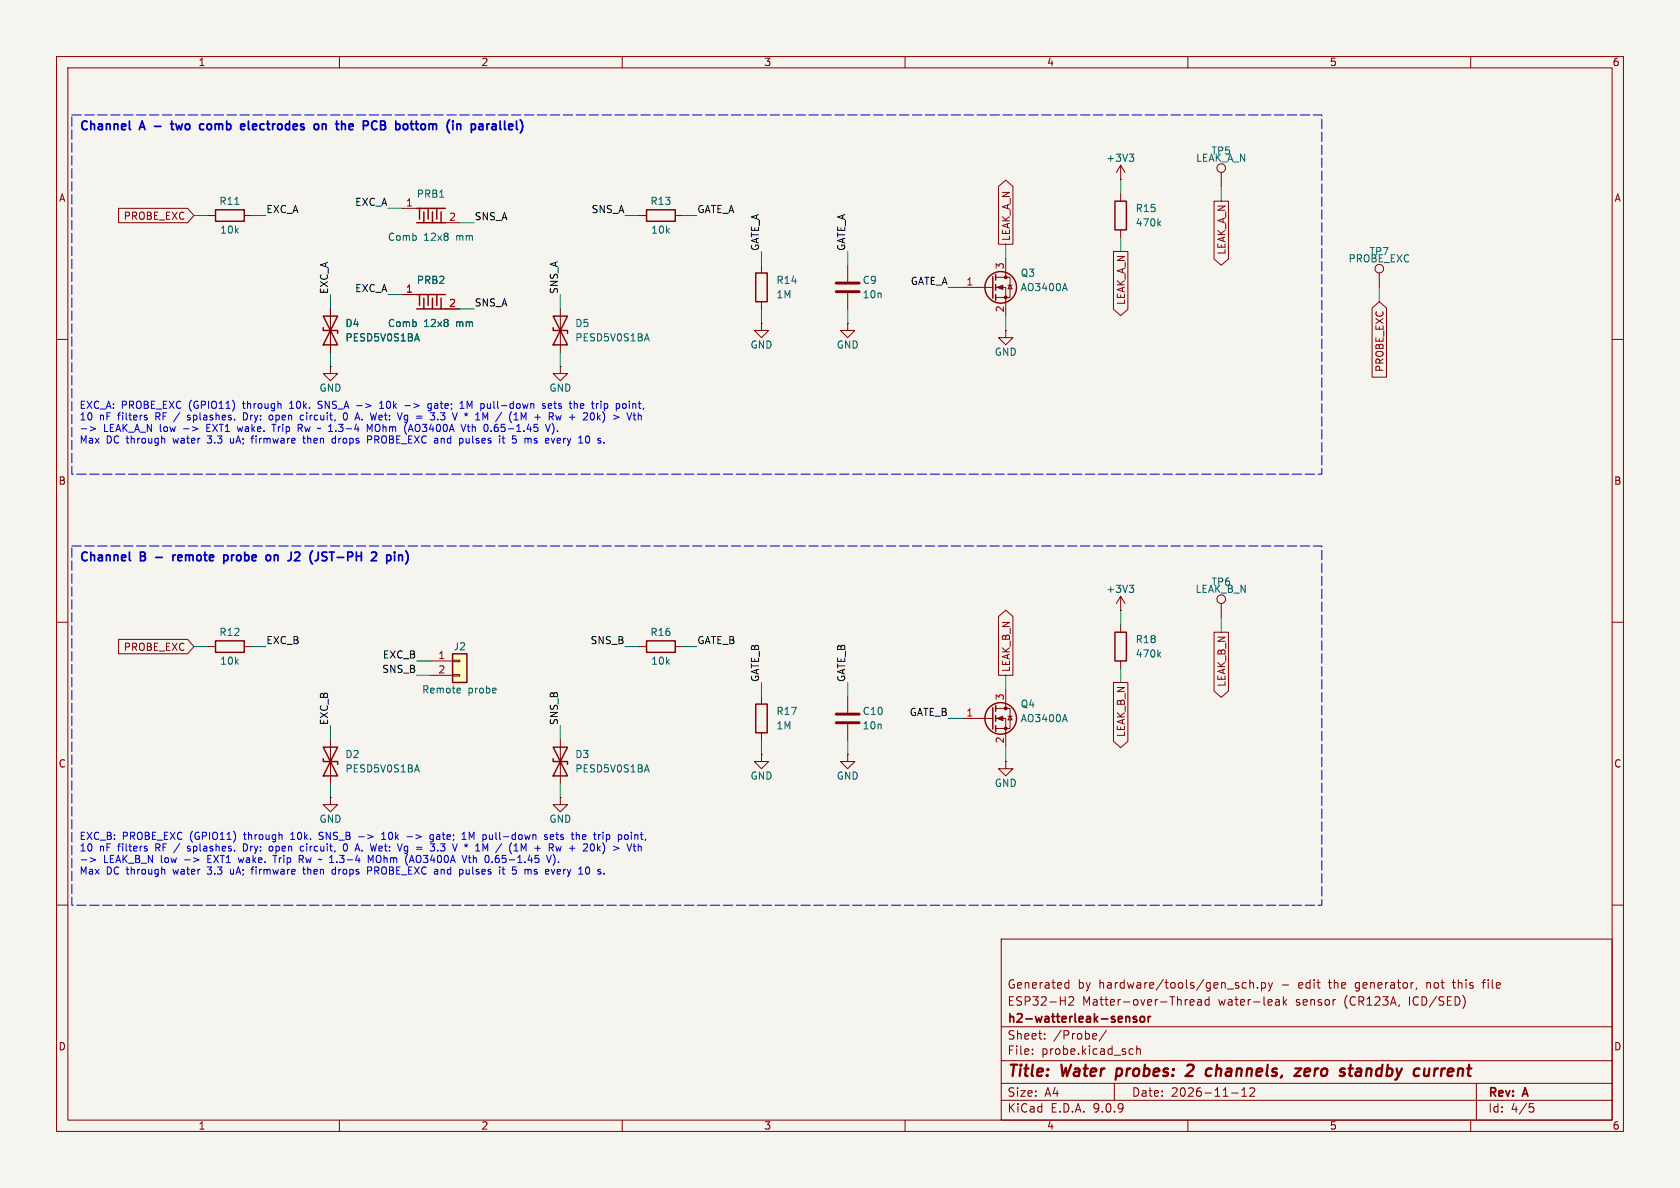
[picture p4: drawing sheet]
<svg xmlns="http://www.w3.org/2000/svg" width="297mm" height="210mm" viewBox="0 0 297 210" stroke-linecap="round" stroke-linejoin="round" font-family="sans-serif">
<path d="M0 0h297v210h-297z" fill="#f5f4ef" stroke="#f5f4ef" stroke-width=".18"/>
<g fill="none" stroke="#840000" stroke-width=".18">
<path d="M10 10h277v190h-277zM12 12h273v186h-273zM60 10v2M110 10v2M160 10v2M210 10v2M260 10v2M215.9 30.5v2.5M99.1 54.6v7.6M134.6 47v1.3M134.6 53.3v1.3M10 60h2"/>
<path d="M285 60h2M10 110h2M36.8 114.3h1.3M43.2 114.3h1.2M198.1 108h.1M198.1 105.4l-.7 1.3M198.1 105.4l.8 1.3M198.1 105.4v2.6M198.1 110.5v1.3M198.1 116.8v1.3M215.9 106.7v2.5M285 110h2"/>
<path d="M10 160h2M177 166h108v32h-108zM188.4 174.6h.6M188.4 173.8h.6M189 173.2v1.5M189 176.3l.5-.1 .2 .1 .1 .3-.9 1.1h.9M209.8 176.7h.2M210.4 177.2l.7-.1-.1-.3-.4-.1-.2 .2 .1 .7h.5M211.7 176.8h.6l.1 .9M212.4 177.1h-.5a.29 .29 0 0 0-.2 .3 .29 .29 0 0 0 .2 .3l.5-.1M213.7 176.8l-.4-.1-.3 .3v.4l.2 .2h.5M213.7 176.2v1.5"/>
<path d="M219.9 173.7l.4 .1M220.3 174.6l-.4 .1M221 173.8l.2-.1 .3 .1 .1 .9M221 173.2v1.5M222.3 174.6v.1M223 173.8l.5-.1 .2 .3v.4l-.1 .2h-.6M223 173.7v1.5M224.2 173.7l.4 1M224.6 174.7l-.1 .4-.3 .1M225 173.7l-.4 1M225.7 176.7h.3l.2 .2v.8M226.2 177.6l-.5 .1"/>
<path d="M226.2 177.1h-.5M226.9 176.2v1.5M227 177.1l.5 .6M227.5 176.7l-.6 .6M250.5 174.6l-.2 .3M252.2 173.7v1M252.3 173.8h-.1M256.7 173.7h.6M257 173.2v1.3l.2 .2M262 173.7h.6M262.6 173.2l-.4 .2v1.3M285 160h2"/>
<path d="M60 198v2M110 198v2M160 198v2M177 194.5h108M177 191.5h108M177 187.5h108M177 181.5h108M182.5 186.3v.1M182.5 185.5v.1M184.7 183.6v.1M184.7 182.8v.1M193.7 182.7l.2 .4-.7 .1"/>
<path d="M193.8 183.6l-.1 .1M195.6 182.1l-1.3 2M197 191.5v3M199.9 185.4l.4 .1M200.3 186.3l-.4 .1M201 185.5l.2-.1 .3 .1 .1 .9M201 184.9v1.5M210 198v2M217.7 193.2h1.2M219.5 193.8h.9M219.5 192.7l.5-.4v1.5M221.2 192.3l-.2 .1"/>
<path d="M221.5 192.3l.3 .3-.1 .3-.8 .9h.9M260 198v2M261 191.5v6.5M270.4 195.1h.7M270.5 195.7h.4l.3 .3-.2 .5-.5 .1"/>
<circle cx="215.9" cy="29.7" r=".76"/>
<circle cx="215.9" cy="105.9" r=".76"/>
</g>
<g fill="none" stroke="#840000" stroke-width=".4">
<path d="M197.5 188.9l-.3 2M210.7 188.2h-.5l-.3 .2M210.9 189.1l-1.3 1.1h1.2M214 188.9l.2 .1M214.1 190.1l-.2 .1M215.2 188.2l-.3 2M229 188.9h1l-1.2 1.3h1.1M231.4 188.9l-.6 .1-.2 .9 .2 .3 .6-.1M231.6 189.4l-1 .1M238.4 188.9h.8M238.8 188.2l-.2 1.7M240.4 188.9l-.6 .1"/>
<path d="M240.4 189.4h-.4a.4 .4 0 0 0-.4 .4 .4 .4 0 0 0 .3 .4h.4M253.7 188.9l-.2 1.3M254.2 188.9l-.4 .1-.2 .3"/>
</g>
<path d="M199.5 179.7l.2 .2v.8M200.9 179.8l-.3-.1-.3 .2 .1 .2 .5 .2v.3h-.6M201.7 179.8l.4-.1 .2 .3v.4l-.2 .3-.4-.1-.1-.2v-.4zM203 179.7v1M203.4 179.7l-.3 .1-.1 .2" fill="none" stroke="#840000" stroke-width=".3"/>
<path d="M97.8 55.9h2.5l-2.5 5.1h2.5zM97.8 57.9v.5h2.5v.5M133.6 48.3h2v5h-2zM38.1 113.3h5.1v2h-5.1zM197.1 111.8h2v5h-2z" fill="none" stroke="#840000" stroke-width=".25"/>
<path d="M114.4 59l.4 1.3M199.6 103.4h.8l-.4 .5M200.2 103.9l.2 .3v.3l-.2 .2M204.8 115.7l.4 .4M205.2 115.3l-.5 .5" fill="none" stroke="#006464" stroke-width=".18"/>
<path d="M80 115.6h2.5v5.1h-2.5z" fill="#ffffc2"/>
<g fill="none" stroke="#840000" stroke-width=".25">
<path d="M38.1 37.1h5.1v2h-5.1zM73.7 36.8h5M73.7 39.4h5M74.2 36.8v1.9M74.9 37.5v1.9M75.7 36.8v1.9M76.5 37.5v1.9M77.2 36.8v1.9M78 37.5v1.9M114.3 37.1h5.1v2h-5.1zM197.1 35.6h2v5h-2zM57.1 55.9h2.6l-2.6 5.1h2.6z"/>
<path d="M57.1 57.9v.5h2.6v.5M73.7 52.1h5M73.7 54.6h5M74.2 52.1v1.9M74.9 52.7v1.9M75.7 52.1v1.9M76.5 52.7v1.9M77.2 52.1v1.9M78 52.7v1.9M175.5 48.9v3.8M176 48.5v1M176 50.3v1"/>
<path d="M176 52.1v1M80 115.6h2.5v5.1h-2.5zM114.3 113.3h5.1v2h-5.1zM57.1 132.1h2.6l-2.6 5.1h2.6zM57.1 134.1v.5h2.6v.5M97.8 132.1h2.5l-2.5 5.1h2.5zM97.8 134.1v.5h2.5v.5M133.6 124.5h2v5h-2zM175.5 125.1v3.8M176 124.7v1M176 126.5v1M176 128.3v1"/>
<circle cx="176.9" cy="50.8" r="2.79"/>
<circle cx="176.9" cy="127" r="2.79"/>
</g>
<g fill="none" stroke="#840000" stroke-width=".18">
<path d="M21 36.8h12.2l1.1 1.3-1.1 1.3h-12.2zM36.8 38.1h1.3M43.2 38.1h1.2M71.1 36.8h2.6M78.7 39.4h2.6M113 38.1h1.3M119.4 38.1h1.2M176.5 33l1.3-1.2 1.3 1.2v10.2h-2.6zM198.1 31.8h.1M198.1 29.2l-.7 1.3M198.1 29.2l.8 1.3M198.1 29.2v2.6"/>
<path d="M198.1 34.3v1.3M214.6 35.6h2.6v10.2l-1.3 1.1-1.3-1.1zM58.4 54.6v7.6M71.1 52.1h2.6M78.7 54.6h2.6M134.6 57.2v1.2h1.3l-1.3 1.3-1.3-1.3h1.3M134.6 57.2h.1M149.9 57.2v1.2h1.2l-1.2 1.3-1.3-1.3h1.3M149.9 57.2h.1M149.9 47v2.8M149.9 51.8v2.8M170.2 50.8h5.3"/>
<path d="M176 49h2.6v3.6h-2.6M176 50.8h1.8v5.1M177.8 58.4v1.3h1.3l-1.3 1.3-1.3-1.3h1.3M177.8 58.4h.1M177.8 45.7v3.3M178.2 50.4h.7M178.6 50.4l.3 .7h-.7zM196.8 44.5h2.6v10.2l-1.3 1.1-1.3-1.1zM198.1 40.6v1.3M242.6 54.5l1.2-1.2 1.3 1.2v12.2h-2.5zM243.8 48.3v2.5M58.4 64.8v1.2h1.3l-1.3 1.3-1.3-1.3h1.3"/>
<path d="M58.4 64.8h.1M99.1 64.8v1.2h1.2l-1.2 1.3-1.3-1.3h1.3M99.1 64.8h.1M21 113h12.2l1.1 1.3-1.1 1.3h-12.2zM76.2 116.8h3.8M76.2 119.4h3.8M80 116.7h1.3v.3h-1.3zM80 119.3h1.3v.2h-1.3zM113 114.3h1.3M119.4 114.3h1.2M176.5 109l1.3-1.1 1.3 1.1v10.4h-2.6zM214.6 111.8h2.6v10.4l-1.3 1.1-1.3-1.1z"/>
<path d="M58.4 130.8v7.6M99.1 130.8v7.6M134.6 133.4v1.2h1.3l-1.3 1.3-1.3-1.3h1.3M134.6 133.4h.1M134.6 123.2v1.3M134.6 129.5v1.3M149.9 133.4v1.2h1.2l-1.2 1.3-1.3-1.3h1.3M149.9 133.4h.1M149.9 123.2v2.8M149.9 128v2.8M170.2 127h5.3M176 125.2h2.6v3.6h-2.6"/>
<path d="M176 127h1.8v5.1M177.8 134.6v1.3h1.3l-1.3 1.3-1.3-1.3h1.3M177.8 134.6h.1M177.8 121.9v3.3M178.2 126.6h.7M178.6 126.6l.3 .7h-.7zM196.8 120.7h2.6v10.4l-1.3 1.1-1.3-1.1zM58.4 141v1.2h1.3l-1.3 1.3-1.3-1.3h1.3M58.4 141h.1M99.1 141v1.2h1.2l-1.2 1.3-1.3-1.3h1.3M99.1 141h.1"/>
<circle cx="243.8" cy="47.5" r=".76"/>
</g>
<path d="M41.5 36.1h.7M199.6 27.2h.8l-.4 .5M200.2 27.7l.2 .3v.3l-.2 .2M204.8 39.5l.4 .4M205.2 39.1l-.5 .5M73.7 59l.4 1.3M188.3 50.1l.4 1.3M73.7 135.2l.4 1.3M81.2 121.7l.2 .3-.6 .1M81.3 122.4l-.1 .1M114.4 135.2l.4 1.3M188.3 126.3l.4 1.3" fill="none" stroke="#006464" stroke-width=".18"/>
<path d="M147.8 50h4.1M147.8 51.6h4.1M147.8 126.2h4.1M147.8 127.8h4.1" fill="none" stroke="#840000" stroke-width=".51"/>
<g fill="#840000" stroke="#840000" stroke-width=".18">
<path d="M176.3 50.8l1-.4v.8z"/>
<path d="M176.3 127l1-.4v.8z"/>
<circle cx="177.8" cy="49" r=".25"/>
<circle cx="177.8" cy="52.6" r=".25"/>
<circle cx="177.8" cy="125.2" r=".25"/>
<circle cx="177.8" cy="128.8" r=".25"/>
</g>
<g fill="none" stroke="#009600" stroke-width=".18">
<path d="M34.3 38.1h2.5M44.4 38.1h2.6M68.6 36.8h2.5M81.3 39.4h2.5M110.5 38.1h2.5M120.6 38.1h2.6M198.1 31.8v2.5M215.9 33v2.6M58.4 52.1v2.5M68.6 52.1h2.5M81.3 54.6h2.5M99.1 52.1v2.5"/>
<path d="M134.6 44.5v2.5M134.6 54.6v2.6M149.9 44.5v2.5M149.9 54.6v2.6M167.6 50.8h2.6M177.8 43.2v2.5M177.8 55.9v2.5M198.1 41.9v2.6M243.8 50.8v2.5M58.4 62.2v2.6M99.1 62.2v2.6M34.3 114.3h2.5"/>
<path d="M44.4 114.3h2.6M73.7 116.8h2.5M73.7 119.4h2.5M110.5 114.3h2.5M120.6 114.3h2.6M177.8 119.4v2.5M198.1 108v2.5M198.1 118.1v2.6M215.9 109.2v2.6M58.4 128.3v2.5M58.4 138.4v2.6M99.1 128.3v2.5"/>
<path d="M99.1 138.4v2.6M134.6 120.7v2.5M134.6 130.8v2.6M149.9 120.7v2.5M149.9 130.8v2.6M167.6 127h2.6M177.8 132.1v2.5"/>
</g>
<g fill="none" stroke="#0000c2" stroke-width=".18">
<path d="M14.4 75.8h.9M15.9 75.4l1 .4-1 .4M25.7 73.8l.3 .1v.2l-.1 .1h-.3M25.9 73.4l.1 .1M28.9 77.5l.2 .2v.6M32.5 75.8h.9M33.1 73.6l.2 .2M33.1 74.2h.1M34 75.4l1 .4-1 .4M40.7 77.5v.6l.2 .2M41.9 75.4l.3 .9M43 73v1.2h.5"/>
<path d="M44.4 77.5h.5M44.5 77.2v1.1M47.6 73.5v.6l.2 .1h.3M48.1 75h.7M48.4 75v1.3M51.2 72.2h.7M51.3 71.2l-.1 .1M53 75.7l.4 .6M53.1 74l.2 .2h.4M53.3 75.1l-.6-.1v1.3M53.3 75.6l-.6 .1M53.5 77.5h.5"/>
<path d="M53.7 77.1v1l.3 .2M53.7 73.5l-.4-.1-.2 .2M56.2 72.1l.2 .1M56.5 70.9l-.3 .3 .3 .3M59.3 77.1v1.2M59.3 77.5h-.4l-.2 .2 .1 .6h.5M60.8 73.2l-.1 .6 .1 .3 .2 .1 .4-.2v-.8M64 74.1v.1M64.9 76.3v-1.3l.5 .9 .4-.9v1.3M65 77.7h.6l.1-.2v-.3l-.7-.1v1.2M67.1 72.2h.7M67.1 71.3l.4-.4v1.3"/>
<path d="M71.5 74.1l.4 .1M71.5 74.6h.4M71.6 71.7h1M71.9 73.4l-.4 .1M72.2 76.3l.4-1.3 .4 1.3M72.3 75.9h.6M76.1 73h.7l-.4 .5M76.2 71.4l-.3-.1-.3 .3 .2 .5h.4M76.2 71.3v1.1l-.2 .2h-.3M77.9 74.1l.5 .1M81.3 72.2h.7M81.4 71.2l.3-.3v1.3"/>
<path d="M82.1 73.1l.3 .2-.2 .2M82.3 75l-.4 1.3M82.4 77.5v.6l.2 .2M82.6 75.4h.5M82.8 75v1.1l.3 .2M86.2 71.3v.7l.1 .2M86.8 76.2v.1M88.8 77.5h.4M88.9 77.1v1l.3 .2M90.1 74.2l.4 .5M92.1 73l.5 .9 .4-.9v1.2M94.4 78.3h.4"/>
<path d="M94.8 77.5l-.4 .2 .1 .1 .3 .1M96.4 71.4l-.3-.1-.2 .2 .1 .2 .4 .1v.3h-.5M96.4 75l.5 1.3 .4-1.3M97.4 73.6l.4 .6M97.5 71.4l-.4-.1-.2 .2 .1 .6h.5M97.5 71.6l-.6 .2M97.6 73h-.5v1.2M97.6 74.8l.2 .3M97.7 73.6h-.6M97.8 75.2a1.48 1.48 0 0 1-.2 1.6M98.6 76.2v.1M98.7 77.5l-.2 .2v.4l.2 .2"/>
<path d="M99.1 77.8l-.6 .1M101.7 71.3l.4 .2v.7M102.5 77.2l.2-.1v1.2M103.6 77.2l.2-.1a.69 .69 0 0 1 .5 .5 .69 .69 0 0 1-.2 .7M106.2 70.9v.1M106.2 71.3v.9M106.5 72.8h.1M106.8 73.3v.9l-.3 .5M110.2 71.4l.3-.1 .2 .3-.1 .5-.1 .1-.3-.1M111.7 73l-.4 1.2M112.1 73v1.1l.3 .1M112.8 73v1.2"/>
<path d="M14.4 152h.9M15.9 151.6l1 .4-1 .4M25.7 150l.3 .1v.2l-.1 .1h-.3M25.9 149.6l.1 .1M28.9 153.7l.2 .2v.6M32.6 152h1M33.1 150.4h.1M33.2 149.7l-.1 .1 .2 .2M34.2 151.6l1 .4-1 .4M40.7 153.7v.6l.2 .2M42.1 151.6l.3 .9M43 149.2v1.2h.5"/>
<path d="M44.4 153.7h.5M44.5 153.4v1.1M47.6 149.7v.6l.2 .1h.3M48.6 151.2v1.3M51.4 148.4h.7M51.5 147.4l-.1 .1M53.1 150.2l.2 .2h.4M53.2 151.9l.4 .6M53.5 153.7h.5M53.5 151.3l-.6-.1v1.3M53.5 151.8l-.6 .1M53.7 153.3v1l.3 .2"/>
<path d="M53.7 149.7l-.4-.1-.2 .2M56.4 148.3l.2 .1M56.6 147.1l-.2 .3 .2 .3M59.3 153.7h-.4l-.2 .2 .1 .6h.5M59.3 153.3v1.2M60.8 149.4l-.1 .6 .1 .3 .2 .1 .4-.2v-.8M63.4 147.9h1M64 150.3v.1M65 153.9h.6l.1-.2v-.3l-.7-.1v1.2M65.1 152.5v-1.3l.4 .9 .5-.9v1.3M67.5 148.4h.7M67.5 147.5l.3-.4v1.3"/>
<path d="M71.5 150.3l.4 .1M71.5 150.8h.4M71.9 147.9h1M71.9 149.6l-.4 .1M72.4 152.5l.4-1.3 .4 1.3M72.5 152.1h.6M76.1 149.2h.7l-.4 .5M76.6 147.6l-.4-.1-.2 .3 .1 .5h.5M76.6 147.5v1.1l-.2 .2h-.3M77.9 150.3l.5 .1M81.7 148.4h.7M81.8 147.4l.2-.3v1.3"/>
<path d="M82.1 149.3l.3 .2-.2 .2M82.4 153.7v.6l.2 .2M82.5 151.2l-.4 1.3M82.8 151.6h.5M83 151.2v1.1l.3 .2M86.5 147.5v.7l.2 .2M87 152.4v.1M88.8 153.7h.4M88.9 153.3v1l.3 .2M90.1 150.4l.4 .5M92.1 149.2l.5 .9 .4-.9v1.2M94.4 154.5h.4"/>
<path d="M94.8 153.7l-.4 .2 .1 .1 .3 .1M96.6 151.2l.4 1.3 .5-1.3M96.7 147.6l-.3-.1-.1 .2v.2l.4 .1v.3h-.4M97.4 149.8l.4 .6M97.7 149.8h-.6M97.8 149.3l-.7-.1v1.2M97.8 147.6l-.3-.1-.2 .2v.6h.5M97.9 147.8l-.6 .2M98 151.4a1.48 1.48 0 0 1-.2 1.6M98.7 153.7l-.2 .2v.4l.2 .2M98.7 152.4v.1M99.1 154l-.6 .1"/>
<path d="M102.1 147.5l.3 .2v.7M102.5 153.4l.2-.1v1.2M103.6 153.4l.2-.1a.69 .69 0 0 1 .5 .5 .69 .69 0 0 1-.2 .7M106.5 149a1.46 1.46 0 0 1 0 1.9M106.6 147.1v.1M106.6 147.5v.9M110.5 147.6l.3-.1 .3 .3-.1 .5h-.5M111.7 149.2l-.4 1.2M112.1 149.2v1.1l.3 .1M112.8 149.2v1.2"/>
</g>
<g fill="none" stroke="#0000c2" stroke-width=".3">
<path d="M15.4 21.5h-.1a.55 .55 0 0 0-.7 .1M16.1 21.4v1.5M22.9 21.4v1.3l.2 .2M24.6 22.9l.5-1.5 .5 1.5M27.3 22.3h1.2M30.1 21.9h.6M30.4 21.4v1.3l.3 .2M35.9 21.9l.1 .1M36 22.8l-.1 .1M40.1 21.4v1.5M43.9 21.4v1.3l.2 .2M47.3 21.4v1.3"/>
<path d="M51.2 21.4v1.5M57 22l.2-.1 .4 .1v.9M57 21.9v1M59.5 21.4v1.3M60.4 21.4v1.5M61.8 22l.4-.1 .2 .4-.7 .1M61.8 22.8h.6M65 21.5l-.2-.1h-.6v1.5M66.6 21.5a.55 .55 0 0 0-.8 .1M67.3 22.1h.5M67.8 22.1l.2 .1M68 21.5l-.2-.1h-.5v1.5l.7-.1"/>
<path d="M68 22l-.2 .1M70 21.4v1.5M72.7 21.4v1.3M73.4 21.9h.6M73.6 21.4v1.3l.4 .2M79.5 21.2l-.3 .4M80.1 21.4v.1M83.3 22l.5-.1 .2 .1M83.3 21.9v1.5M84 22.8l-.2 .1-.5-.1M88.4 21.4v1.3l.2 .2M89.2 21.4v1.3"/>
<path d="M91.3 21.4v1.3M92 21.2l.3 .4M15.4 97.7h-.1a.55 .55 0 0 0-.7 .1M16.1 97.6v1.5M22.9 97.6v1.3l.2 .2M25.6 97.7l-.3-.1h-.5v1.5M27.5 98.5h1.2M30.6 98.1v1M31 98.1l-.3 .1-.1 .2M36.2 97.6v1.3M39.6 98.2l.4-.1 .3 .3v.4l-.1 .2h-.6M43.3 97.6v1.5"/>
<path d="M48.5 98.1v1M48.9 98.1l-.4 .1M51.5 97.6v1.1M52.1 97.7l.6-.1 .2 .1 .1 .3-.9 1.1h.9M55.2 97.4l-.2 .4M56.3 97.6v1.1M57.1 98.2l.5 .3 .2 .2-.2 .3-.5 .1M57.8 97.7l-.6-.1-.2 .1M58.2 97.6h.9M58.7 97.6v1.5M62.3 97.7l-.2-.1h-.6v1.5M63 97.6v1.5"/>
<path d="M63.9 97.6v1.5M65.7 97.7l.2-.1 .6 .1M68.4 98.2l.4-.1 .3 .3v.4l-.1 .2h-.6M68.4 98.1v1.5M69.8 97.6v.1M71.7 97.4a1.77 1.77 0 0 1 .1 2.2"/>
</g>
<path d="M12.7 20.3h221v63.5h-221zM12.7 96.5h221v63.5h-221z" fill="none" stroke="#0000c2" stroke-width=".18" stroke-dasharray="1.7 .6"/>
<g font-size="2.8" fill="#840000">
<text x="178" y="190.9">Title:</text>
<text x="187.7" y="190.9">Water</text>
<text x="198.2" y="190.9">probes:</text>
<text x="211.4" y="190.9">2</text>
<text x="215.7" y="190.9">channels,</text>
<text x="232.3" y="190.9">zero</text>
<text x="241" y="190.9">standby</text>
<text x="254.8" y="190.9">current</text>
</g>
<g font-size="2.1" fill="#0000c2">
<text x="14" y="23.8">Channel</text>
<text x="24.9" y="23.8">A</text>
<text x="31.6" y="23.8">two</text>
<text x="37.2" y="23.8">comb</text>
<text x="45.1" y="23.8">electrodes</text>
<text x="58.7" y="23.8">on</text>
<text x="63.2" y="23.8">the</text>
<text x="68.6" y="23.8">PCB</text>
<text x="74.9" y="23.8">bottom</text>
<text x="84.6" y="23.8">(in</text>
<text x="89.5" y="23.8">parallel)</text>
<text x="14" y="100">Channel</text>
<text x="24.9" y="100">B</text>
<text x="31.8" y="100">remote</text>
<text x="41.4" y="100">probe</text>
<text x="49.6" y="100">on</text>
<text x="54.1" y="100">J2</text>
<text x="58.5" y="100">(JST-PH</text>
<text x="70.1" y="100">2</text>
</g>
<g font-size="2.1" fill="#840000">
<text x="178" y="178">ESP32-H2</text>
<text x="178" y="175">Generated</text>
<text x="190.5" y="175">by</text>
<text x="191.3" y="178">Matter-over-Thread</text>
<text x="194.3" y="175">hardware/tools/gen_sch.py</text>
<text x="215.5" y="178">water-leak</text>
<text x="226.7" y="175">-</text>
<text x="229.3" y="178">sensor</text>
<text x="229.8" y="175">edit</text>
<text x="235.4" y="175">the</text>
<text x="237.9" y="178">(CR123A,</text>
<text x="240.2" y="175">generator,</text>
<text x="249.5" y="178">ICD/SED)</text>
<text x="252.9" y="175">not</text>
<text x="257.8" y="175">this</text>
<text x="263.2" y="175">file</text>
<text x="178" y="184">Sheet:</text>
<text x="178" y="181.2">h2-watterleak-sensor</text>
<text x="186.2" y="184">/Probe/</text>
<text x="178" y="186.7">File:</text>
<text x="184.1" y="186.7">probe.kicad_sch</text>
<text x="178" y="196.9">KiCad</text>
<text x="178" y="194.1">Size:</text>
<text x="184.7" y="194.1">A4</text>
<text x="185.7" y="196.9">E.D.A.</text>
<text x="193.3" y="196.9">9.0.9</text>
<text x="200" y="194.1">Date:</text>
<text x="207" y="194.1">2026-11-12</text>
<text x="263" y="194.3">Rev:</text>
<text x="263" y="196.9">Id:</text>
<text x="267.1" y="196.9">4/5</text>
<text x="269.4" y="194.3">A</text>
</g>
<g font-size="1.8" fill="#840000">
<text x="35" y="11.9">1</text>
<text x="85" y="11.9">2</text>
<text x="135" y="11.9">3</text>
<text x="185" y="11.9">4</text>
<text x="235" y="11.9">5</text>
<text x="285" y="11.9">6</text>
<text x="10.3" y="35.9">A</text>
<text x="285.3" y="35.9">A</text>
<text x="21.8" y="39.1">PROBE_EXC</text>
<text x="178.8" y="42.7" transform="rotate(-90 178.8 42.7)">LEAK_A_N</text>
<text x="216.9" y="45.1" transform="rotate(-90 216.9 45.1)">LEAK_A_N</text>
<text x="199.1" y="54" transform="rotate(-90 199.1 54)">LEAK_A_N</text>
<text x="244.8" y="65.9" transform="rotate(-90 244.8 65.9)">PROBE_EXC</text>
<text x="10.3" y="85.9">B</text>
<text x="285.3" y="85.9">B</text>
<text x="21.8" y="115.3">PROBE_EXC</text>
<text x="178.8" y="118.9" transform="rotate(-90 178.8 118.9)">LEAK_B_N</text>
<text x="216.9" y="121.5" transform="rotate(-90 216.9 121.5)">LEAK_B_N</text>
<text x="199.1" y="130.4" transform="rotate(-90 199.1 130.4)">LEAK_B_N</text>
<text x="10.3" y="135.9">C</text>
<text x="285.3" y="135.9">C</text>
<text x="10.3" y="185.9">D</text>
<text x="285.3" y="185.9">D</text>
<text x="35" y="199.9">1</text>
<text x="85" y="199.9">2</text>
<text x="135" y="199.9">3</text>
<text x="185" y="199.9">4</text>
<text x="235" y="199.9">5</text>
<text x="285" y="199.9">6</text>
</g>
<g font-size="1.8" fill="#006464">
<text x="195.5" y="28.8">+3V3</text>
<text x="211.4" y="28.8">LEAK_A_N</text>
<text x="214.1" y="27.5">TP5</text>
<text x="73.6" y="35.2">PRB1</text>
<text x="38.7" y="36.4">R11</text>
<text x="38.8" y="41.5">10k</text>
<text x="114.9" y="36.4">R13</text>
<text x="115" y="41.5">10k</text>
<text x="200.7" y="37.7">R15</text>
<text x="200.7" y="40.2">470k</text>
<text x="68.5" y="42.8">Comb</text>
<text x="74.9" y="42.8">12x8</text>
<text x="80.7" y="42.8">mm</text>
<text x="238.3" y="46.6">PROBE_EXC</text>
<text x="242" y="45.3">TP7</text>
<text x="73.6" y="50.4">PRB2</text>
<text x="137.2" y="52.9">1M</text>
<text x="137.2" y="50.4">R14</text>
<text x="152.4" y="50.4">C9</text>
<text x="152.4" y="52.9">10n</text>
<text x="180.3" y="51.7">AO3400A</text>
<text x="180.3" y="49.1">Q3</text>
<text x="61" y="58">D4</text>
<text x="68.5" y="58">Comb</text>
<text x="74.9" y="58">12x8</text>
<text x="80.7" y="58">mm</text>
<text x="101.6" y="58">D5</text>
<text x="61" y="60.6">PESD5V0S1BA</text>
<text x="101.6" y="60.6">PESD5V0S1BA</text>
<text x="132.6" y="61.8">GND</text>
<text x="147.8" y="61.8">GND</text>
<text x="175.8" y="63.1">GND</text>
<text x="56.4" y="69.4">GND</text>
<text x="97" y="69.4">GND</text>
<text x="195.5" y="105">+3V3</text>
<text x="211.3" y="105">LEAK_B_N</text>
<text x="214.1" y="103.7">TP6</text>
<text x="38.7" y="112.6">R12</text>
<text x="114.9" y="112.6">R16</text>
<text x="200.7" y="113.9">R18</text>
<text x="38.8" y="117.7">10k</text>
<text x="80.1" y="115.2">J2</text>
<text x="115" y="117.7">10k</text>
<text x="200.7" y="116.4">470k</text>
<text x="74.5" y="122.8">Remote</text>
<text x="82.7" y="122.8">probe</text>
<text x="180.3" y="125.3">Q4</text>
<text x="137.2" y="129.1">1M</text>
<text x="137.2" y="126.6">R17</text>
<text x="152.4" y="126.6">C10</text>
<text x="152.4" y="129.1">10n</text>
<text x="180.3" y="127.9">AO3400A</text>
<text x="61" y="134.2">D2</text>
<text x="61" y="136.8">PESD5V0S1BA</text>
<text x="101.6" y="134.2">D3</text>
<text x="101.6" y="136.8">PESD5V0S1BA</text>
<text x="132.6" y="138">GND</text>
<text x="147.8" y="138">GND</text>
<text x="175.8" y="139.3">GND</text>
<text x="56.4" y="145.6">GND</text>
<text x="97" y="145.6">GND</text>
</g>
<g font-size="1.8" fill="#0f0f0f">
<text x="47" y="37.8">EXC_A</text>
<text x="62.7" y="36.5">EXC_A</text>
<text x="83.8" y="39">SNS_A</text>
<text x="104.5" y="37.8">SNS_A</text>
<text x="123.2" y="37.8">GATE_A</text>
<text x="134.3" y="44.5" transform="rotate(-90 134.3 44.5)">GATE_A</text>
<text x="149.5" y="44.5" transform="rotate(-90 149.5 44.5)">GATE_A</text>
<text x="58.1" y="52.1" transform="rotate(-90 58.1 52.1)">EXC_A</text>
<text x="62.7" y="51.7">EXC_A</text>
<text x="98.7" y="52.1" transform="rotate(-90 98.7 52.1)">SNS_A</text>
<text x="160.9" y="50.5">GATE_A</text>
<text x="83.8" y="54.3">SNS_A</text>
<text x="47" y="114">EXC_B</text>
<text x="104.3" y="114">SNS_B</text>
<text x="123.2" y="114">GATE_B</text>
<text x="67.5" y="119">SNS_B</text>
<text x="67.6" y="116.5">EXC_B</text>
<text x="134.3" y="120.7" transform="rotate(-90 134.3 120.7)">GATE_B</text>
<text x="149.5" y="120.7" transform="rotate(-90 149.5 120.7)">GATE_B</text>
<text x="58.1" y="128.3" transform="rotate(-90 58.1 128.3)">EXC_B</text>
<text x="98.7" y="128.3" transform="rotate(-90 98.7 128.3)">SNS_B</text>
<text x="160.7" y="126.7">GATE_B</text>
</g>
<g font-size="1.8" fill="#a90000">
<text x="71.7" y="36.6">1</text>
<text x="79.3" y="39.1">2</text>
<text x="177.5" y="47.7" transform="rotate(-90 177.5 47.7)">3</text>
<text x="71.7" y="51.8">1</text>
<text x="170.7" y="50.5">1</text>
<text x="79.3" y="54.4">2</text>
<text x="177.5" y="55.3" transform="rotate(-90 177.5 55.3)">2</text>
<text x="77.4" y="116.6">1</text>
<text x="77.4" y="119.1">2</text>
<text x="177.5" y="123.9" transform="rotate(-90 177.5 123.9)">3</text>
<text x="170.7" y="126.7">1</text>
<text x="177.5" y="131.5" transform="rotate(-90 177.5 131.5)">2</text>
</g>
<g font-size="1.8" fill="#0000c2">
<text x="14" y="72.6">EXC_A: PROBE_EXC</text>
<text x="14" y="74.6">10</text>
<text x="17.6" y="74.6">nF</text>
<text x="18.3" y="76.7">LEAK_A_N low</text>
<text x="21" y="74.6">filters</text>
<text x="27.8" y="74.6">RF /</text>
<text x="33.5" y="72.6">(GPIO11)</text>
<text x="33.8" y="74.6">splashes.</text>
<text x="37" y="76.7">EXT1</text>
<text x="42.7" y="76.7">wake.</text>
<text x="43.2" y="72.6">through</text>
<text x="43.9" y="74.6">Dry:</text>
<text x="48.7" y="74.6">open</text>
<text x="49.1" y="76.7">Trip</text>
<text x="51.7" y="72.6">10k.</text>
<text x="53.7" y="76.7">Rw ~ 1.3-4</text>
<text x="54.4" y="74.6">circuit,</text>
<text x="56.9" y="72.6">SNS_A -&gt;</text>
<text x="62.2" y="74.6">0</text>
<text x="64.6" y="74.6">A. Wet:</text>
<text x="66.6" y="76.7">MOhm</text>
<text x="68.2" y="72.6">10k</text>
<text x="72.5" y="74.6">Vg</text>
<text x="72.8" y="72.6">-&gt;</text>
<text x="73.4" y="76.7">(AO3400A</text>
<text x="75.9" y="74.6">=</text>
<text x="77.1" y="72.6">gate;</text>
<text x="78.6" y="74.6">3.3</text>
<text x="82.8" y="74.6">V *</text>
<text x="83" y="72.6">1M</text>
<text x="83.7" y="76.7">Vth</text>
<text x="86.8" y="72.6">pull-down</text>
<text x="87.2" y="74.6">1M</text>
<text x="87.9" y="76.7">0.65-1.45</text>
<text x="91" y="74.6">/</text>
<text x="93.5" y="74.6">(1M</text>
<text x="98" y="72.6">sets</text>
<text x="98.2" y="74.6">+</text>
<text x="101" y="74.6">Rw +</text>
<text x="103" y="72.6">the</text>
<text x="107.2" y="72.6">trip</text>
<text x="107.5" y="74.6">20k)</text>
<text x="111.6" y="72.6">point,</text>
<text x="112.9" y="74.6">&gt;</text>
<text x="14" y="78.7">Max</text>
<text x="18.8" y="78.7">DC through</text>
<text x="30.9" y="78.7">water</text>
<text x="37.2" y="78.7">3.3</text>
<text x="41.4" y="78.7">uA;</text>
<text x="45.4" y="78.7">firmware</text>
<text x="54.7" y="78.7">then</text>
<text x="60" y="78.7">drops</text>
<text x="66.4" y="78.7">PROBE_EXC</text>
<text x="78.5" y="78.7">and</text>
<text x="83.1" y="78.7">pulses</text>
<text x="90.4" y="78.7">it</text>
<text x="92.9" y="78.7">5</text>
<text x="95.3" y="78.7">ms</text>
<text x="99.1" y="78.7">every</text>
<text x="105.2" y="78.7">10</text>
<text x="14" y="148.8">EXC_B:</text>
<text x="21.6" y="148.8">PROBE_EXC</text>
<text x="33.7" y="148.8">(GPIO11)</text>
<text x="43.4" y="148.8">through</text>
<text x="51.9" y="148.8">10k.</text>
<text x="57.1" y="148.8">SNS_B</text>
<text x="64.2" y="148.8">-&gt;</text>
<text x="68.6" y="148.8">10k</text>
<text x="73.2" y="148.8">-&gt;</text>
<text x="77.5" y="148.8">gate;</text>
<text x="83.4" y="148.8">1M</text>
<text x="87.2" y="148.8">pull-down</text>
<text x="98.4" y="148.8">sets</text>
<text x="103.4" y="148.8">the</text>
<text x="107.5" y="148.8">trip</text>
<text x="112" y="148.8">point,</text>
<text x="14" y="150.8">10</text>
<text x="14" y="154.9">Max</text>
<text x="17.6" y="150.8">nF</text>
<text x="18.3" y="152.9">LEAK_B_N</text>
<text x="18.8" y="154.9">DC through</text>
<text x="21" y="150.8">filters</text>
<text x="27.8" y="150.8">RF /</text>
<text x="28.5" y="152.9">low</text>
<text x="30.9" y="154.9">water</text>
<text x="33.8" y="150.8">splashes.</text>
<text x="37.2" y="154.9">3.3</text>
<text x="37.2" y="152.9">EXT1</text>
<text x="41.4" y="154.9">uA;</text>
<text x="42.9" y="152.9">wake.</text>
<text x="43.9" y="150.8">Dry:</text>
<text x="45.4" y="154.9">firmware</text>
<text x="48.7" y="150.8">open</text>
<text x="49.2" y="152.9">Trip</text>
<text x="53.9" y="152.9">Rw ~ 1.3-4</text>
<text x="54.4" y="150.8">circuit,</text>
<text x="54.7" y="154.9">then</text>
<text x="60" y="154.9">drops</text>
<text x="62.2" y="150.8">0</text>
<text x="64.6" y="150.8">A. Wet:</text>
<text x="66.4" y="154.9">PROBE_EXC</text>
<text x="66.7" y="152.9">MOhm</text>
<text x="72.5" y="150.8">Vg</text>
<text x="73.5" y="152.9">(AO3400A</text>
<text x="75.9" y="150.8">=</text>
<text x="78.5" y="154.9">and</text>
<text x="78.6" y="150.8">3.3</text>
<text x="82.8" y="150.8">V *</text>
<text x="83.1" y="154.9">pulses</text>
<text x="83.9" y="152.9">Vth</text>
<text x="87.2" y="150.8">1M</text>
<text x="88" y="152.9">0.65-1.45</text>
<text x="90.4" y="154.9">it</text>
<text x="91" y="150.8">/</text>
<text x="92.9" y="154.9">5</text>
<text x="93.5" y="150.8">(1M</text>
<text x="95.3" y="154.9">ms</text>
<text x="98.2" y="150.8">+</text>
<text x="99.1" y="154.9">every</text>
<text x="101" y="150.8">Rw +</text>
<text x="105.2" y="154.9">10</text>
<text x="107.5" y="150.8">20k)</text>
<text x="112.9" y="150.8">&gt;</text>
</g>
</svg>
